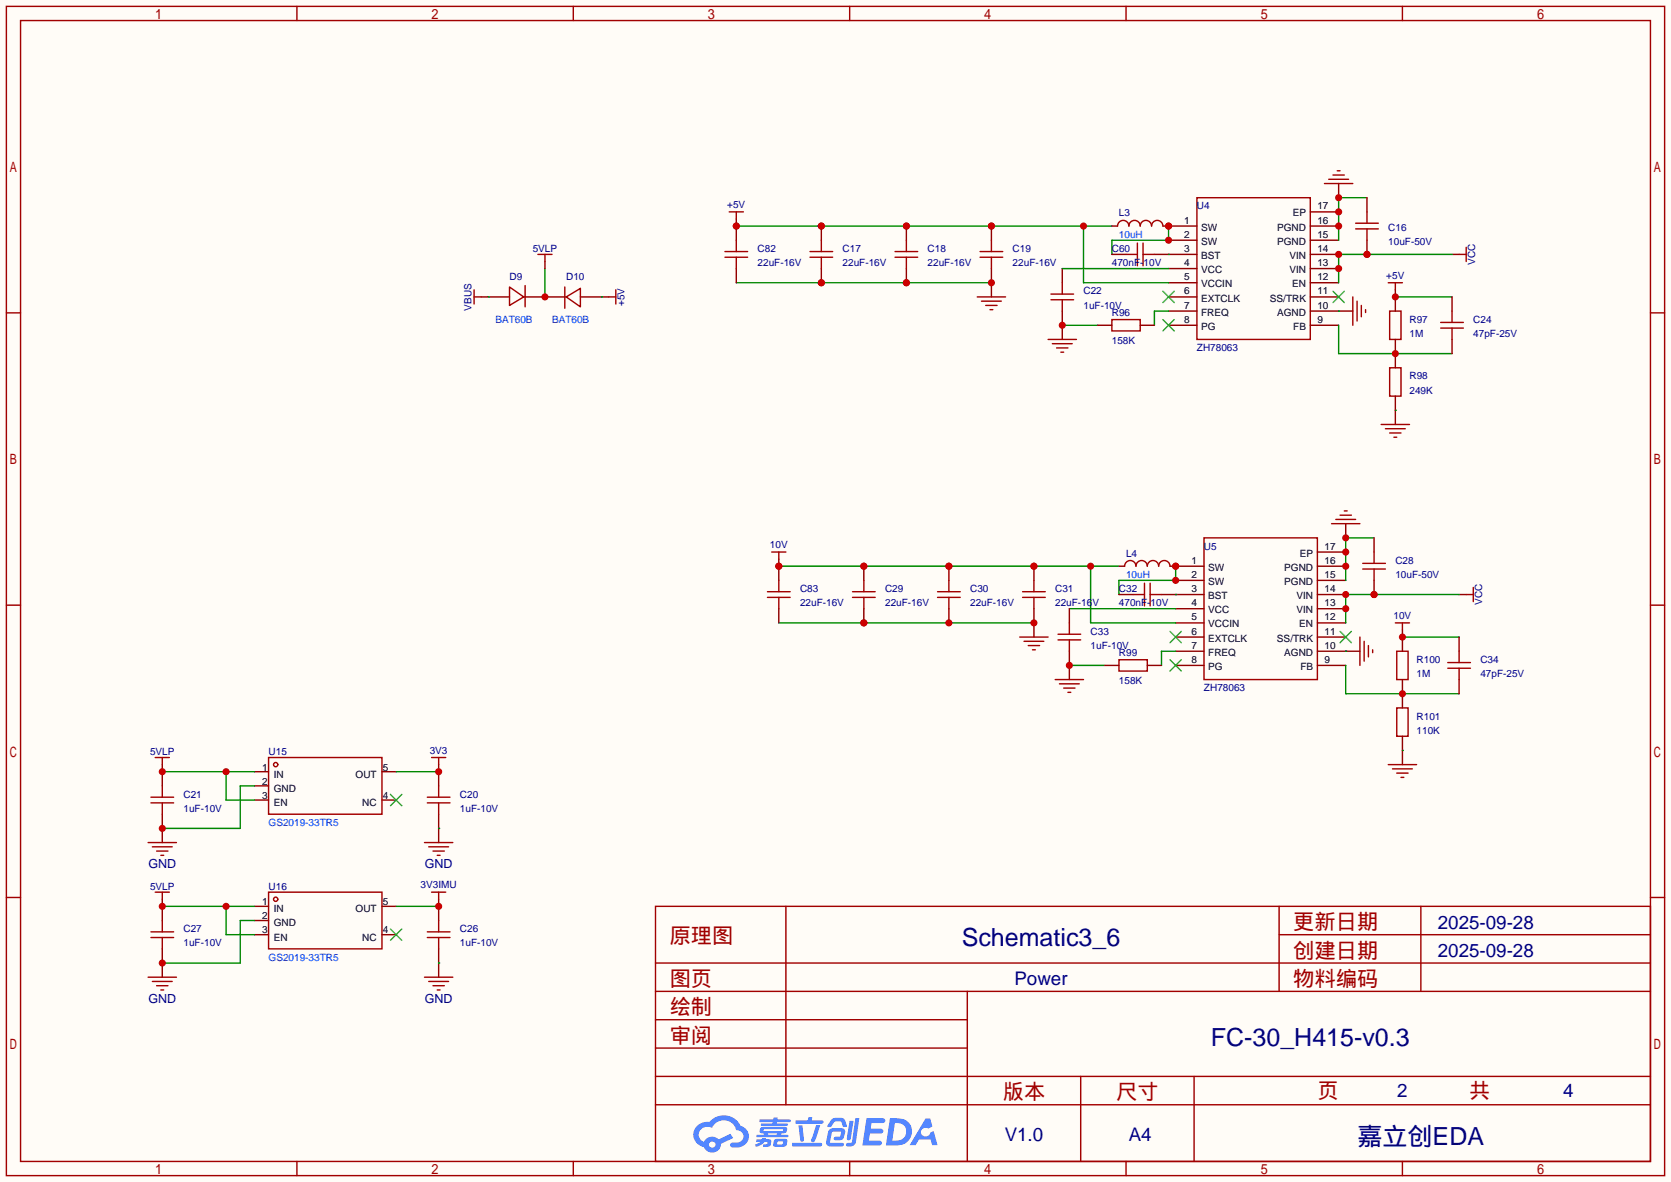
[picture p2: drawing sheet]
<svg xmlns="http://www.w3.org/2000/svg" width="299mm" height="212mm" viewBox="0 0 299 212" stroke-linecap="round" stroke-linejoin="round" font-family="sans-serif">
<path d="M0 0h299.5v211.8h-299.5z" fill="#fffcf7"/>
<g fill="none" stroke="#a10000" stroke-width=".25">
<path d="M1.1 1.1h297.2v209.6h-297.2zM3.7 3.7h292.1v204.5h-292.1zM53.2 1.1v2.6M102.7 1.1v2.6M152.3 1.1v2.6M201.8 1.1v2.6M251.3 1.1v2.6M1.1 56.1h2.6M295.8 56.1h2.5M1.1 108.5h2.6M295.8 108.5h2.5M1.1 160.8h2.6"/>
<path d="M117.5 162.4h178.3v45.8h-178.3zM117.5 177.7h178.3M117.5 172.6h178.3M140.8 162.4v35.6M173.4 177.7v30.5M229.2 162.4v15.3M229.2 167.5h66.6M254.6 162.4v15.3M295.8 160.8h2.5M117.5 182.8h55.9M117.5 198h178.3M117.5 192.9h178.3"/>
<path d="M117.5 187.8h55.9M193.7 192.9v15.3M214 192.9v15.3M53.2 208.2v2.5M102.7 208.2v2.5M152.3 208.2v2.5M201.8 208.2v2.5M251.3 208.2v2.5"/>
</g>
<g fill="#5487ff">
<path d="M155.3 200.4h2.1a.97 .97 0 0 1 1.3 .4 .53 .53 0 0 1-.7 .5h-1.8l-.2 1h1.9a.43 .43 0 0 1 .4 .5 .43 .43 0 0 1-.5 .3h-1.9l-.2 1.3h1.7a.45 .45 0 0 1 .6 .2 .45 .45 0 0 1-.2 .6l-3.2 .1z"/>
<path d="M165.9 200.5h.8l.4 1.4-.7 .4a.82 .82 0 0 0-1.2 .1 .82 .82 0 0 0 .1 1.1 .82 .82 0 0 0 1.2 0l.2-.5 .6-.3 .7 2.5h-.9l-.3-1h-2.1l-.6 1h-1.1z"/>
<path d="M152.2 200.9h.8l-.5 3.2a.36 .36 0 0 1-.4 .3 .36 .36 0 0 1-.3-.4z"/>
<path d="M153.3 200.4h.7l-.6 4.3a1.13 1.13 0 0 1-1.8 .6l.2-.4 .7-.1 .2-.2z"/>
<path d="M149 200.7l.6-.4h1a.77 .77 0 0 1 .9 .6l.3 .9-.2 .2h-.5l-.4-1h-.9a1.3 1.3 0 0 0-.8 .9l-.6 .1-.2-.2z"/>
<path d="M148.6 202.5l.5-.3h1.7a.66 .66 0 0 1 .6 .9l-.1 .4a.81 .81 0 0 1-.9 .9h-.7a.32 .32 0 0 1-.3-.4 .32 .32 0 0 1 .4-.3h.7l.3-.9-1.7 .1-.3 1.9h2.1a.32 .32 0 0 1 .4 .4 .32 .32 0 0 1-.4 .3l-2.3-.1-.5-.3v-.5z"/>
<path d="M142 204.8h5a.33 .33 0 0 1 .3 .4 .33 .33 0 0 1-.3 .3h-4.9l-.2-.2z"/>
<path d="M146.3 201.6h.7l-1 2.9a.36 .36 0 0 1-.4 .2 .36 .36 0 0 1-.3-.3z"/>
<path d="M143.1 201.7h.7l.3 2.6a.34 .34 0 0 1-.3 .3 .34 .34 0 0 1-.4-.2z"/>
<path d="M142.6 200.8h2.2l.1-.4 .1-.2h.6l-.1 .6h1.8a.32 .32 0 0 1 .3 .3 .32 .32 0 0 1-.4 .3h-4.5l-.1-.1z"/>
<path d="M135.6 204.2h.9l.1-.2 .7-.1-.1 .3h.9a.82 .82 0 0 1-.6 1.3h-.7v-.4l.7-.1v-.3h-.5l-.5 .4-1 .4-.2-.4 1-.4h-.8z"/>
<path d="M136.1 200.6h2.5v-.3h.8l-.1 .3h2.2l.2 .3-.2 .2h-2.3v.3h1.8l.2 .2-.2 .2h-4.5l-.2-.2 .1-.2h2l.1-.3h-2.3l-.1-.2z"/>
<path d="M159.5 200.4l-.7 4.9h1.6a2.47 2.47 0 0 0 2.9-1.7 2.47 2.47 0 0 0-1.4-3zM160.4 201.3a1.61 1.61 0 0 1 2 1.4 1.61 1.61 0 0 1-1.8 1.7h-.7z"/>
<path d="M136.3 202.2a.55 .55 0 0 0-.2 .7 .55 .55 0 0 0 .7 .2l.1 .3h-1.3v.4h5.5l.2-.2-.2-.2h-1.2l.2-.3a.7 .7 0 0 0 .8-.2 .7 .7 0 0 0 0-.9h-4.1zM136.9 202.4h3.3l.2 .1-.2 .2h-3.2l-.2-.1zM137.6 203.1h1.7l-.2 .3h-1.4z"/>
<path d="M138.8 204.3a1.05 1.05 0 0 0-.1 1.2 2.91 2.91 0 0 0 2.2-.2 .98 .98 0 0 0 0-1.2h-1.6zM139.4 204.6l.8-.1 .1 .1v.3l-.2 .2h-.8z"/>
<path d="M125 201.7a2.23 2.23 0 0 0-.7 2.3 2.23 2.23 0 0 0 1.8 1.6 1.58 1.58 0 0 0 1.8 .9 1.58 1.58 0 0 0 1.3-1.5l2.2-1-.5-.8-2.1 1a1.65 1.65 0 0 0-2.6 .5 1.45 1.45 0 0 1-.8-2 1.45 1.45 0 0 1 2-.7l.2 .1a2.3 2.3 0 0 1 2.3-1.3 2.3 2.3 0 0 1 2.1 1.7 1.12 1.12 0 0 1 1.2 1.1 1.12 1.12 0 0 1-1.1 1.2h-.7a.45 .45 0 0 0-.6 .3 .45 .45 0 0 0 .5 .6 2.26 2.26 0 0 0 2.9-2.5 2.04 2.04 0 0 0-1.5-1.4 3.3 3.3 0 0 0-5.5-.7l-1.2 .1zM127.1 205.2a.57 .57 0 0 1 1.1 0 .57 .57 0 0 1-1.1 0z"/>
</g>
<g fill="none" stroke="#870000" stroke-width=".25">
<path d="M29.1 137v3.8M45.6 138.3h2.5M68.5 138.3h2.5M78.6 137v3.8M29.1 145.9v5.1M45.6 143.4h2.5M45.6 140.8h2.5M68.5 143.4h2.5M78.6 145.9v5.1M29.1 161.2v3.8M29.1 170.1v5M78.6 161.2v3.8"/>
<path d="M78.6 170.1v5"/>
</g>
<g fill="none" stroke="#a10000" stroke-width=".25">
<path d="M27.8 135.8h2.6M29.1 135.8v1.2M48.1 135.8h20.4v10.1h-20.4zM77.3 135.8h2.6M78.6 135.8v1.2M26.5 151h5.1M27.1 143.9h4M27.1 142.9h4M27.3 151.8h3.6M27.8 159.9h2.6M28.1 152.5h2M28.8 153.3h.5"/>
<path d="M29.1 140.8v2.1M29.1 143.9v2M29.1 159.9v1.3M76.1 151h5.1M76.6 143.9h4M76.6 142.9h4M76.8 151.8h3.6M77.3 159.9h2.6M77.6 152.5h2M78.4 153.3h.5M78.6 140.8v2.1M78.6 143.9v2"/>
<path d="M78.6 159.9v1.3M26.5 175.1h5.1M27.1 168h4M27.1 167h4M27.3 175.9h3.6M28.1 176.7h2M28.8 177.4h.5M29.1 165v2M29.1 168v2.1M76.1 175.1h5.1M76.6 168h4M76.6 167h4"/>
<path d="M76.8 175.9h3.6M77.6 176.7h2M78.4 177.4h.5M78.6 165v2M78.6 168v2.1"/>
<circle cx="49.4" cy="137" r=".38"/>
</g>
<path d="M29.1 138.3h16.5M40.5 138.3v5.1h5.1M78.6 148.5h.1" fill="none" stroke="#008700" stroke-width=".25"/>
<path d="M70 142.4l2 2M72 142.4l-2 2" fill="none" stroke="#3c3" stroke-width=".25"/>
<g fill="#c00">
<circle cx="40.5" cy="138.3" r=".63"/>
<circle cx="29.1" cy="138.3" r=".63"/>
</g>
<path d="M45.6 140.8h-2.5v7.7h-14" fill="none" stroke="#008700" stroke-width=".25"/>
<circle cx="29.1" cy="148.5" r=".63" fill="#c00"/>
<path d="M71 138.3h7.6" fill="none" stroke="#008700" stroke-width=".25"/>
<circle cx="78.6" cy="138.3" r=".63" fill="#c00"/>
<path d="M29.1 162.4h16.5M40.5 162.4v5.1h5.1M78.6 172.6h.1" fill="none" stroke="#008700" stroke-width=".25"/>
<path d="M45.6 162.4h2.5M45.6 167.5h2.5M45.6 165h2.5M68.5 162.4h2.5M68.5 167.5h2.5" fill="none" stroke="#870000" stroke-width=".25"/>
<path d="M70 166.5l2 2M72 166.5l-2 2" fill="none" stroke="#3c3" stroke-width=".25"/>
<g fill="none" stroke="#a10000" stroke-width=".25">
<path d="M48.1 159.9h20.4v10.2h-20.4z"/>
<circle cx="49.4" cy="161.2" r=".38"/>
</g>
<g fill="#c00">
<circle cx="40.5" cy="162.4" r=".63"/>
<circle cx="29.1" cy="162.4" r=".63"/>
</g>
<path d="M45.6 165h-2.5v7.6h-14" fill="none" stroke="#008700" stroke-width=".25"/>
<circle cx="29.1" cy="172.6" r=".63" fill="#c00"/>
<path d="M71 162.4h7.6" fill="none" stroke="#008700" stroke-width=".25"/>
<circle cx="78.6" cy="162.4" r=".63" fill="#c00"/>
<g fill="none" stroke="#870000" stroke-width=".25">
<path d="M234.8 38h5.1M86.2 53.2h5.1M93.9 53.2h3.8M97.7 46.9v1.2M107.8 53.2h1.3M209.4 53.2h5.1M209.4 58.3h5.1M209.4 55.8h5.1M209.4 50.7h5.1M209.4 48.1h5.1M209.4 45.6h5.1M209.4 43.1h5.1"/>
<path d="M209.4 40.5h5.1M234.8 53.2h5.1M234.8 58.3h5.1M234.8 55.8h5.1M234.8 50.7h5.1M234.8 48.1h5.1M234.8 45.6h5.1M234.8 43.1h5.1M234.8 40.5h5.1"/>
</g>
<path d="M214.5 35.4h20.3v25.4h-20.3zM85 51.9v2.6M85 53.2h1.2M91.3 51.4l2.6 1.8-2.6 1.5zM94.1 51.2v3.8M96.4 45.6h2.5M97.7 45.6v1.3M109.1 53.2h1.3M110.4 51.9v2.6" fill="none" stroke="#a10000" stroke-width=".25"/>
<path d="M87.5 53.2h.1M97.7 48.1v5.1M132 40.5h67.3M194.2 40.5v10.2h15.2" fill="none" stroke="#008700" stroke-width=".25"/>
<path d="M208.4 57.3l2 2M208.4 52.2l2 2M210.4 57.3l-2 2M210.4 52.2l-2 2M238.9 52.2l2 2M240.9 52.2l-2 2" fill="none" stroke="#3c3" stroke-width=".25"/>
<g fill="#c00">
<circle cx="194.2" cy="40.5" r=".63"/>
<circle cx="177.7" cy="40.5" r=".63"/>
<circle cx="162.4" cy="40.5" r=".63"/>
<circle cx="147.2" cy="40.5" r=".63"/>
<circle cx="132" cy="40.5" r=".63"/>
</g>
<path d="M177.7 40.5v2.6M177.7 48.1v5.1" fill="none" stroke="#870000" stroke-width=".25"/>
<path d="M175.1 53.2h5.1M175.9 54h3.6M176.7 54.7h2M177.4 55.5h.5" fill="none" stroke="#a10000" stroke-width=".25"/>
<circle cx="177.7" cy="40.5" r=".63" fill="#c00"/>
<path d="M175.6 46.1h4.1M175.6 45.1h4.1M177.7 43.1v2M177.7 46.1v2" fill="none" stroke="#a10000" stroke-width=".25"/>
<path d="M132 50.7h45.7" fill="none" stroke="#008700" stroke-width=".25"/>
<g fill="#c00">
<circle cx="162.4" cy="50.7" r=".63"/>
<circle cx="177.7" cy="50.7" r=".63"/>
<circle cx="147.2" cy="50.7" r=".63"/>
</g>
<path d="M162.4 48.1v2.6" fill="none" stroke="#870000" stroke-width=".25"/>
<circle cx="162.4" cy="50.7" r=".63" fill="#c00"/>
<path d="M162.4 40.5v2.6" fill="none" stroke="#870000" stroke-width=".25"/>
<circle cx="162.4" cy="40.5" r=".63" fill="#c00"/>
<path d="M160.4 46.1h4.1M160.4 45.1h4.1M162.4 43.1v2M162.4 46.1v2" fill="none" stroke="#a10000" stroke-width=".25"/>
<path d="M147.2 48.1v2.6" fill="none" stroke="#870000" stroke-width=".25"/>
<circle cx="147.2" cy="50.7" r=".63" fill="#c00"/>
<path d="M147.2 40.5v2.6" fill="none" stroke="#870000" stroke-width=".25"/>
<circle cx="147.2" cy="40.5" r=".63" fill="#c00"/>
<path d="M130.7 38h2.5M132 38v1.2M237.4 32.9h5M238.1 32.1h3.6M238.9 31.4h2M239.6 30.6h.6M145.2 46.1h4M145.2 45.1h4M147.2 43.1v2M147.2 46.1v2" fill="none" stroke="#a10000" stroke-width=".25"/>
<path d="M132 39.2v1.3M239.9 32.9v2.5" fill="none" stroke="#870000" stroke-width=".25"/>
<path d="M245 35.4h-5.1v7.7" fill="none" stroke="#008700" stroke-width=".25"/>
<g fill="#c00">
<circle cx="239.9" cy="40.5" r=".63"/>
<circle cx="239.9" cy="38" r=".63"/>
<circle cx="239.9" cy="35.4" r=".63"/>
</g>
<path d="M260.2 45.6h1.3" fill="none" stroke="#870000" stroke-width=".25"/>
<path d="M261.5 45.6h1.3M262.8 44.3v2.6" fill="none" stroke="#a10000" stroke-width=".25"/>
<path d="M260.2 45.6h-20.3v5.1" fill="none" stroke="#008700" stroke-width=".25"/>
<g fill="#c00">
<circle cx="239.9" cy="45.6" r=".63"/>
<circle cx="239.9" cy="48.1" r=".63"/>
<circle cx="245" cy="45.6" r=".63"/>
</g>
<g fill="none" stroke="#870000" stroke-width=".25">
<path d="M239.9 55.8h2.5M236.1 98.9h5.1M210.7 119.3h5.1M210.7 116.7h5.1M210.7 114.2h5.1M210.7 111.6h5.1M210.7 109.1h5.1M210.7 106.6h5.1M210.7 104h5.1M210.7 101.5h5.1M236.1 119.3h5.1M236.1 116.7h5.1"/>
<path d="M236.1 114.2h5.1M236.1 111.6h5.1M236.1 109.1h5.1M236.1 106.6h5.1M236.1 104h5.1M236.1 101.5h5.1"/>
</g>
<path d="M242.4 53.2v5.1M243.2 54v3.5M244 54.7v2.1M244.7 55.5v.5M215.8 96.4h20.3v25.4h-20.3z" fill="none" stroke="#a10000" stroke-width=".25"/>
<path d="M239.9 55.8h.1M210.7 101.5v2.5h-10.2v2.6" fill="none" stroke="#008700" stroke-width=".25"/>
<path d="M209.7 118.2l2 2.1M209.7 113.2l2 2M211.7 118.2l-2 2.1M211.7 113.2l-2 2M240.2 113.2l2 2M242.2 113.2l-2 2" fill="none" stroke="#3c3" stroke-width=".25"/>
<g fill="#c00">
<circle cx="210.7" cy="101.5" r=".63"/>
<circle cx="210.7" cy="104" r=".63"/>
</g>
<path d="M139.6 101.5h60.9M195.5 101.5v10.1h15.2" fill="none" stroke="#008700" stroke-width=".25"/>
<g fill="#c00">
<circle cx="195.5" cy="101.5" r=".63"/>
<circle cx="185.3" cy="101.5" r=".63"/>
<circle cx="170.1" cy="101.5" r=".63"/>
<circle cx="154.8" cy="101.5" r=".63"/>
<circle cx="139.6" cy="101.5" r=".63"/>
</g>
<path d="M185.3 101.5v2.5M185.3 109.1v2.5" fill="none" stroke="#870000" stroke-width=".25"/>
<circle cx="185.3" cy="101.5" r=".63" fill="#c00"/>
<path d="M182.8 114.2h5M183.3 107.1h4M183.3 106h4M183.5 114.9h3.6M184.3 115.7h2M185 116.5h.5M185.3 104v2M185.3 107.1v2" fill="none" stroke="#a10000" stroke-width=".25"/>
<path d="M170.1 101.5v2.5M170.1 109.1v2.5M185.3 111.6v2.6" fill="none" stroke="#870000" stroke-width=".25"/>
<circle cx="170.1" cy="101.5" r=".63" fill="#c00"/>
<path d="M168 107.1h4.1M168 106h4.1M170.1 104v2M170.1 107.1v2" fill="none" stroke="#a10000" stroke-width=".25"/>
<path d="M139.6 111.6h45.7" fill="none" stroke="#008700" stroke-width=".25"/>
<g fill="#c00">
<circle cx="185.3" cy="111.6" r=".63"/>
<circle cx="170.1" cy="111.6" r=".63"/>
<circle cx="154.8" cy="111.6" r=".63"/>
</g>
<path d="M154.8 109.1v2.5" fill="none" stroke="#870000" stroke-width=".25"/>
<circle cx="154.8" cy="111.6" r=".63" fill="#c00"/>
<path d="M154.8 101.5v2.5" fill="none" stroke="#870000" stroke-width=".25"/>
<circle cx="154.8" cy="101.5" r=".63" fill="#c00"/>
<path d="M138.3 98.9h2.5M139.6 98.9v1.3M238.6 93.9h5.1M239.4 93.1h3.6M240.2 92.3h2M240.9 91.6h.5M152.8 107.1h4M152.8 106h4M154.8 104v2M154.8 107.1v2" fill="none" stroke="#a10000" stroke-width=".25"/>
<path d="M241.2 93.9v2.5M139.6 100.2v1.3" fill="none" stroke="#870000" stroke-width=".25"/>
<path d="M246.3 96.4h-5.1v7.6M210.7 116.7h-2.5v2.6" fill="none" stroke="#008700" stroke-width=".25"/>
<g fill="#c00">
<circle cx="241.2" cy="101.5" r=".63"/>
<circle cx="241.2" cy="98.9" r=".63"/>
<circle cx="241.2" cy="96.4" r=".63"/>
</g>
<path d="M261.5 106.6h1.3" fill="none" stroke="#870000" stroke-width=".25"/>
<path d="M262.8 106.6h1.2M264 105.3v2.5" fill="none" stroke="#a10000" stroke-width=".25"/>
<path d="M261.5 106.6h-20.3v5" fill="none" stroke="#008700" stroke-width=".25"/>
<g fill="#c00">
<circle cx="241.2" cy="106.6" r=".63"/>
<circle cx="241.2" cy="109.1" r=".63"/>
<circle cx="246.3" cy="106.6" r=".63"/>
</g>
<path d="M245 43.1v2.5M241.2 116.7h2.5" fill="none" stroke="#870000" stroke-width=".25"/>
<path d="M243.7 114.2v5.1M244.5 114.9v3.6M245.2 115.7v2M246 116.5v.5" fill="none" stroke="#a10000" stroke-width=".25"/>
<path d="M241.2 116.7h.1" fill="none" stroke="#008700" stroke-width=".25"/>
<circle cx="245" cy="45.6" r=".63" fill="#c00"/>
<path d="M245 35.4v2.6M246.3 104v2.6" fill="none" stroke="#870000" stroke-width=".25"/>
<path d="M245 38v2M243 41h4M243 40h4M245 41v2.1" fill="none" stroke="#a10000" stroke-width=".25"/>
<circle cx="246.3" cy="106.6" r=".63" fill="#c00"/>
<path d="M246.3 96.4v2.5" fill="none" stroke="#870000" stroke-width=".25"/>
<path d="M246.3 98.9v2.1M244.2 102h4.1M244.2 101h4.1M246.3 102v2" fill="none" stroke="#a10000" stroke-width=".25"/>
<path d="M209.4 40.5v2.6h-10.1v2.5" fill="none" stroke="#008700" stroke-width=".25"/>
<g fill="#c00">
<circle cx="209.4" cy="40.5" r=".63"/>
<circle cx="209.4" cy="43.1" r=".63"/>
</g>
<path d="M190.4 55.8v5M250.1 51.9v1.3M250.1 73.5v2.6" fill="none" stroke="#870000" stroke-width=".25"/>
<path d="M248.8 50.7h2.5M250.1 50.7v1.2M187.8 60.8h5.1M188.6 61.6h3.6M189.4 62.4h2M190.1 63.1h.5M247.5 76.1h5.1M248.3 76.8h3.5M249 77.6h2.1M249.8 78.4h.5" fill="none" stroke="#a10000" stroke-width=".25"/>
<path d="M190.4 58.3h6.3M209.4 55.8h-2.5v2.5M239.9 58.3v5.1h20.3M250.1 53.2h10.1" fill="none" stroke="#008700" stroke-width=".25"/>
<circle cx="190.4" cy="58.3" r=".63" fill="#c00"/>
<path d="M190.4 48.1v2.6M196.7 58.3h2.6M199.3 45.6h2.5M204.3 58.3h2.6M206.9 45.6h2.5M250.1 53.2v2.6M260.2 53.2v2.6M260.2 60.8v2.6" fill="none" stroke="#870000" stroke-width=".25"/>
<g fill="none" stroke="#a10000" stroke-width=".25">
<path d="M188.3 53.7h4.1M188.3 52.7h4.1M190.4 50.7v2M190.4 53.7v2.1M199.3 57.3h5v2h-5zM201.8 45.6h2M203.8 43.6v4M204.9 43.6v4M204.9 45.6h2M249 55.8h2.1v5h-2.1zM258.2 57.8h4.1M258.2 58.8h4.1"/>
<path d="M260.2 55.8v2M260.2 58.8v2"/>
</g>
<circle cx="250.1" cy="53.2" r=".63" fill="#c00"/>
<path d="M250.1 60.8v5.1" fill="none" stroke="#870000" stroke-width=".25"/>
<path d="M249 65.9h2.1v5.1h-2.1z" fill="none" stroke="#a10000" stroke-width=".25"/>
<circle cx="250.1" cy="63.4" r=".63" fill="#c00"/>
<path d="M250.1 71v2.5M191.6 116.7v5.1M251.3 112.9v1.3M251.3 134.5v2.5" fill="none" stroke="#870000" stroke-width=".25"/>
<path d="M190.4 48.1h19M209.4 45.6h.1M250.1 73.5h.1M191.6 109.1h19.1M191.6 119.3h6.4M241.2 119.3v5h20.3M251.3 114.2h10.2" fill="none" stroke="#008700" stroke-width=".25"/>
<path d="M250.1 111.6h2.5M251.3 111.6v1.3M189.1 121.8h5.1M189.9 122.6h3.5M190.6 123.3h2.1M191.4 124.1h.5M248.8 137h5.1M249.6 137.8h3.5M250.3 138.6h2M251.1 139.3h.5" fill="none" stroke="#a10000" stroke-width=".25"/>
<circle cx="191.6" cy="119.3" r=".63" fill="#c00"/>
<path d="M191.6 109.1v2.5M198 119.3h2.5M200.5 106.6h2.6M205.6 119.3h2.6M208.2 106.6h2.5M251.3 114.2v2.5M261.5 114.2v2.5M261.5 121.8v2.5" fill="none" stroke="#870000" stroke-width=".25"/>
<g fill="none" stroke="#a10000" stroke-width=".25">
<path d="M189.6 114.7h4.1M189.6 113.7h4.1M191.6 111.6v2.1M191.6 114.7v2M200.5 118.2h5.1v2.1h-5.1zM203.1 106.6h2M205.1 104.5v4.1M206.1 104.5v4.1M206.1 106.6h2.1M250.3 116.7h2v5.1h-2zM259.5 118.7h4M259.5 119.8h4"/>
<path d="M261.5 116.7v2M261.5 119.8v2"/>
</g>
<circle cx="251.3" cy="114.2" r=".63" fill="#c00"/>
<path d="M251.3 121.8v5.1" fill="none" stroke="#870000" stroke-width=".25"/>
<path d="M250.3 126.9h2v5.1h-2z" fill="none" stroke="#a10000" stroke-width=".25"/>
<circle cx="251.3" cy="124.3" r=".63" fill="#c00"/>
<path d="M97.7 53.2h3.8M104 53.2h3.8M251.3 132v2.5" fill="none" stroke="#870000" stroke-width=".25"/>
<path d="M210.7 106.6h.1M251.3 134.5h.1" fill="none" stroke="#008700" stroke-width=".25"/>
<circle cx="97.7" cy="53.2" r=".63" fill="#c00"/>
<path d="M101.2 51.4v3.8M101.5 53.2l2.5-1.5v3.3z" fill="none" stroke="#a10000" stroke-width=".25"/>
<path d="M107.8 53.2h.1" fill="none" stroke="#008700" stroke-width=".25"/>
<path d="M132 40.5v2.6M132 48.1v2.6" fill="none" stroke="#870000" stroke-width=".25"/>
<circle cx="132" cy="40.5" r=".63" fill="#c00"/>
<path d="M129.9 46.1h4.1M129.9 45.1h4.1M132 43.1v2M132 46.1v2" fill="none" stroke="#a10000" stroke-width=".25"/>
<path d="M139.6 101.5v2.5M139.6 109.1v2.5" fill="none" stroke="#870000" stroke-width=".25"/>
<circle cx="139.6" cy="101.5" r=".63" fill="#c00"/>
<path d="M137.5 107.1h4.1M137.5 106h4.1M139.6 104v2M139.6 107.1v2" fill="none" stroke="#a10000" stroke-width=".25"/>
<path d="M208.4 40.5h1" fill="none" stroke="#870000" stroke-width=".25"/>
<circle cx="209.4" cy="40.5" r=".63" fill="#c00"/>
<path d="M199.3 40.5h1M209.7 101.5h1" fill="none" stroke="#870000" stroke-width=".25"/>
<path d="M200.3 40.5a1.02 1.02 0 0 1 1-1 1.02 1.02 0 0 1 1 1 1.02 1.02 0 0 1 1-1 1.02 1.02 0 0 1 1 1 1.02 1.02 0 0 1 1.1-1 1.02 1.02 0 0 1 1 1 1.02 1.02 0 0 1 1-1 1.02 1.02 0 0 1 1 1" fill="none" stroke="#a10000" stroke-width=".25"/>
<circle cx="210.7" cy="101.5" r=".63" fill="#c00"/>
<path d="M200.5 101.5h1" fill="none" stroke="#870000" stroke-width=".25"/>
<path d="M201.5 101.5a1.02 1.02 0 0 1 1.1-1 1.02 1.02 0 0 1 1 1 1.02 1.02 0 0 1 1-1 1.02 1.02 0 0 1 1 1 1.02 1.02 0 0 1 1-1 1.02 1.02 0 0 1 1 1 1.02 1.02 0 0 1 1.1-1 1.02 1.02 0 0 1 1 1" fill="none" stroke="#a10000" stroke-width=".25"/>
<g font-size="4.5" fill="#000080">
<text x="172.4" y="169.6">Schematic3_6</text>
<text x="217" y="187.4">FC-30_H415-v0.3</text>
<text x="243.3" y="205.2">嘉立创EDA</text>
</g>
<g font-size="3.8" fill="#a00000">
<text x="231.8" y="166.5">更新日期</text>
<text x="120" y="169.1">原理图</text>
<text x="231.8" y="171.6">创建日期</text>
<text x="120" y="176.7">图页</text>
<text x="231.8" y="176.7">物料编码</text>
<text x="120" y="181.8">绘制</text>
<text x="120" y="186.9">审阅</text>
<text x="179.7" y="197">版本</text>
<text x="200" y="197">尺寸</text>
<text x="236.1" y="196.8">页</text>
<text x="263.3" y="196.8">共</text>
</g>
<g font-size="3.4" fill="#000080">
<text x="257.7" y="166.4">2025-09-28</text>
<text x="257.7" y="171.5">2025-09-28</text>
<text x="181.8" y="176.6">Power</text>
<text x="250.4" y="196.7">2</text>
<text x="280.1" y="196.7">4</text>
<text x="180.1" y="204.5">V1.0</text>
<text x="202.3" y="204.5">A4</text>
</g>
<g font-size="2.2" fill="#000080">
<text x="26.6" y="155.6">GND</text>
<text x="76.1" y="155.6">GND</text>
<text x="26.6" y="179.8">GND</text>
<text x="76.1" y="179.8">GND</text>
</g>
<g font-size="1.8" fill="#000080">
<text x="130.3" y="37.3">+5V</text>
<text x="200.5" y="38.8">L3</text>
<text x="214.5" y="37.5">U4</text>
<text x="248.8" y="41.3">C16</text>
<text x="95.5" y="45.1">5VLP</text>
<text x="135.8" y="45.1">C82</text>
<text x="135.8" y="47.7">22uF-16V</text>
<text x="151" y="45.1">C17</text>
<text x="151" y="47.7">22uF-16V</text>
<text x="166.2" y="45.1">C18</text>
<text x="166.2" y="47.7">22uF-16V</text>
<text x="181.5" y="45.1">C19</text>
<text x="181.5" y="47.7">22uF-16V</text>
<text x="199.3" y="45.1">C60</text>
<text x="199.3" y="47.7">470nF-10V</text>
<text x="248.8" y="43.9">10uF-50V</text>
<text x="264.3" y="47.5" transform="rotate(-90 264.3 47.5)">VCC</text>
<text x="91.3" y="50.2">D9</text>
<text x="101.5" y="50.2">D10</text>
<text x="194.2" y="52.8">C22</text>
<text x="248.4" y="50">+5V</text>
<text x="84.5" y="55.7" transform="rotate(-90 84.5 55.7)">VBUS</text>
<text x="111.9" y="54.8" transform="rotate(-90 111.9 54.8)">+5V</text>
<text x="194.2" y="55.3">1uF-10V</text>
<text x="199.3" y="56.6">R96</text>
<text x="252.6" y="57.8">R97</text>
<text x="264" y="57.8">C24</text>
<text x="199.3" y="61.7">158K</text>
<text x="214.5" y="62.9">ZH78063</text>
<text x="252.6" y="60.4">1M</text>
<text x="264" y="60.4">47pF-25V</text>
<text x="252.6" y="68">R98</text>
<text x="252.6" y="70.5">249K</text>
<text x="138" y="98.2">10V</text>
<text x="201.8" y="99.8">L4</text>
<text x="215.8" y="98.5">U5</text>
<text x="250.1" y="101">C28</text>
<text x="143.4" y="106.1">C83</text>
<text x="158.6" y="106.1">C29</text>
<text x="173.9" y="106.1">C30</text>
<text x="189.1" y="106.1">C31</text>
<text x="200.5" y="106.1">C32</text>
<text x="250.1" y="103.6">10uF-50V</text>
<text x="143.4" y="108.6">22uF-16V</text>
<text x="158.6" y="108.6">22uF-16V</text>
<text x="173.9" y="108.6">22uF-16V</text>
<text x="189.1" y="108.6">22uF-16V</text>
<text x="195.5" y="113.7">C33</text>
<text x="200.5" y="108.6">470nF-10V</text>
<text x="249.7" y="110.9">10V</text>
<text x="265.6" y="108.4" transform="rotate(-90 265.6 108.4)">VCC</text>
<text x="195.5" y="116.3">1uF-10V</text>
<text x="200.5" y="117.5">R99</text>
<text x="253.9" y="118.8">R100</text>
<text x="265.3" y="118.8">C34</text>
<text x="200.5" y="122.6">158K</text>
<text x="215.8" y="123.9">ZH78063</text>
<text x="253.9" y="121.3">1M</text>
<text x="265.3" y="121.3">47pF-25V</text>
<text x="253.9" y="129">R101</text>
<text x="253.9" y="131.5">110K</text>
<text x="26.9" y="135.3">5VLP</text>
<text x="48.1" y="135.3">U15</text>
<text x="77" y="135.1">3V3</text>
<text x="32.9" y="142.9">C21</text>
<text x="82.4" y="142.9">C20</text>
<text x="32.9" y="145.5">1uF-10V</text>
<text x="82.4" y="145.5">1uF-10V</text>
<text x="26.9" y="159.4">5VLP</text>
<text x="48.1" y="159.4">U16</text>
<text x="75.4" y="159.2">3V3IMU</text>
<text x="32.9" y="167.1">C27</text>
<text x="82.4" y="167.1">C26</text>
<text x="32.9" y="169.6">1uF-10V</text>
<text x="82.4" y="169.6">1uF-10V</text>
</g>
<g font-size="1.8">
<text x="212.2" y="40.1">1</text>
<text x="215.3" y="41.3">SW</text>
<text x="228.9" y="41.3">PGND</text>
<text x="231.7" y="38.8">EP</text>
<text x="236.1" y="40.1">16</text>
<text x="236.1" y="37.5">17</text>
<text x="212.2" y="47.7">4</text>
<text x="212.2" y="45.1">3</text>
<text x="212.2" y="42.6">2</text>
<text x="215.3" y="46.4">BST</text>
<text x="215.3" y="43.9">SW</text>
<text x="228.9" y="43.9">PGND</text>
<text x="231.1" y="46.4">VIN</text>
<text x="236.1" y="47.7">13</text>
<text x="236.1" y="45.1">14</text>
<text x="236.1" y="42.6">15</text>
<text x="212.2" y="52.8">6</text>
<text x="212.2" y="50.2">5</text>
<text x="215.3" y="51.5">VCCIN</text>
<text x="215.3" y="49">VCC</text>
<text x="231.1" y="49">VIN</text>
<text x="231.6" y="51.5">EN</text>
<text x="236.1" y="52.8">11</text>
<text x="236.1" y="50.2">12</text>
<text x="212.2" y="57.8">8</text>
<text x="212.2" y="55.3">7</text>
<text x="215.3" y="59.1">PG</text>
<text x="215.3" y="56.6">FREQ</text>
<text x="215.3" y="54">EXTCLK</text>
<text x="227.6" y="54">SS/TRK</text>
<text x="228.9" y="56.6">AGND</text>
<text x="231.8" y="59.1">FB</text>
<text x="236.1" y="57.8">9</text>
<text x="236.1" y="55.3">10</text>
<text x="213.5" y="101">1</text>
<text x="232.9" y="99.8">EP</text>
<text x="237.4" y="101">16</text>
<text x="237.4" y="98.5">17</text>
<text x="213.5" y="106.1">3</text>
<text x="213.5" y="103.6">2</text>
<text x="216.5" y="107.4">BST</text>
<text x="216.5" y="104.8">SW</text>
<text x="216.5" y="102.3">SW</text>
<text x="230.2" y="104.8">PGND</text>
<text x="230.2" y="102.3">PGND</text>
<text x="232.3" y="107.4">VIN</text>
<text x="237.4" y="106.1">14</text>
<text x="237.4" y="103.6">15</text>
<text x="213.5" y="113.7">6</text>
<text x="213.5" y="111.2">5</text>
<text x="213.5" y="108.6">4</text>
<text x="216.5" y="112.5">VCCIN</text>
<text x="216.5" y="109.9">VCC</text>
<text x="232.3" y="109.9">VIN</text>
<text x="232.8" y="112.5">EN</text>
<text x="237.4" y="113.7">11</text>
<text x="237.4" y="111.2">12</text>
<text x="237.4" y="108.6">13</text>
<text x="213.5" y="118.8">8</text>
<text x="213.5" y="116.3">7</text>
<text x="216.5" y="117.5">FREQ</text>
<text x="216.5" y="115">EXTCLK</text>
<text x="228.9" y="115">SS/TRK</text>
<text x="230.2" y="117.5">AGND</text>
<text x="237.4" y="118.8">9</text>
<text x="237.4" y="116.3">10</text>
<text x="216.5" y="120.1">PG</text>
<text x="233" y="120.1">FB</text>
<text x="47" y="143.2">3</text>
<text x="47" y="140.6">2</text>
<text x="47" y="138.1">1</text>
<text x="49.1" y="141.9">GND</text>
<text x="49.1" y="139.4">IN</text>
<text x="63.7" y="139.4">OUT</text>
<text x="68.6" y="138.1">5</text>
<text x="68.6" y="143.2">4</text>
<text x="49.1" y="144.4">EN</text>
<text x="64.9" y="144.4">NC</text>
<text x="47" y="167.3">3</text>
<text x="47" y="164.8">2</text>
<text x="47" y="162.2">1</text>
<text x="49.1" y="166">GND</text>
<text x="49.1" y="163.5">IN</text>
<text x="63.7" y="163.5">OUT</text>
<text x="68.6" y="162.2">5</text>
<text x="68.6" y="167.3">4</text>
<text x="49.1" y="168.6">EN</text>
<text x="64.9" y="168.6">NC</text>
</g>
<g font-size="1.8" fill="#00f">
<text x="200.5" y="42.6">10uH</text>
<text x="88.8" y="57.8">BAT60B</text>
<text x="98.9" y="57.8">BAT60B</text>
<text x="201.8" y="103.6">10uH</text>
<text x="48.1" y="148">GS2019-33TR5</text>
<text x="48.1" y="172.1">GS2019-33TR5</text>
</g>
</svg>
